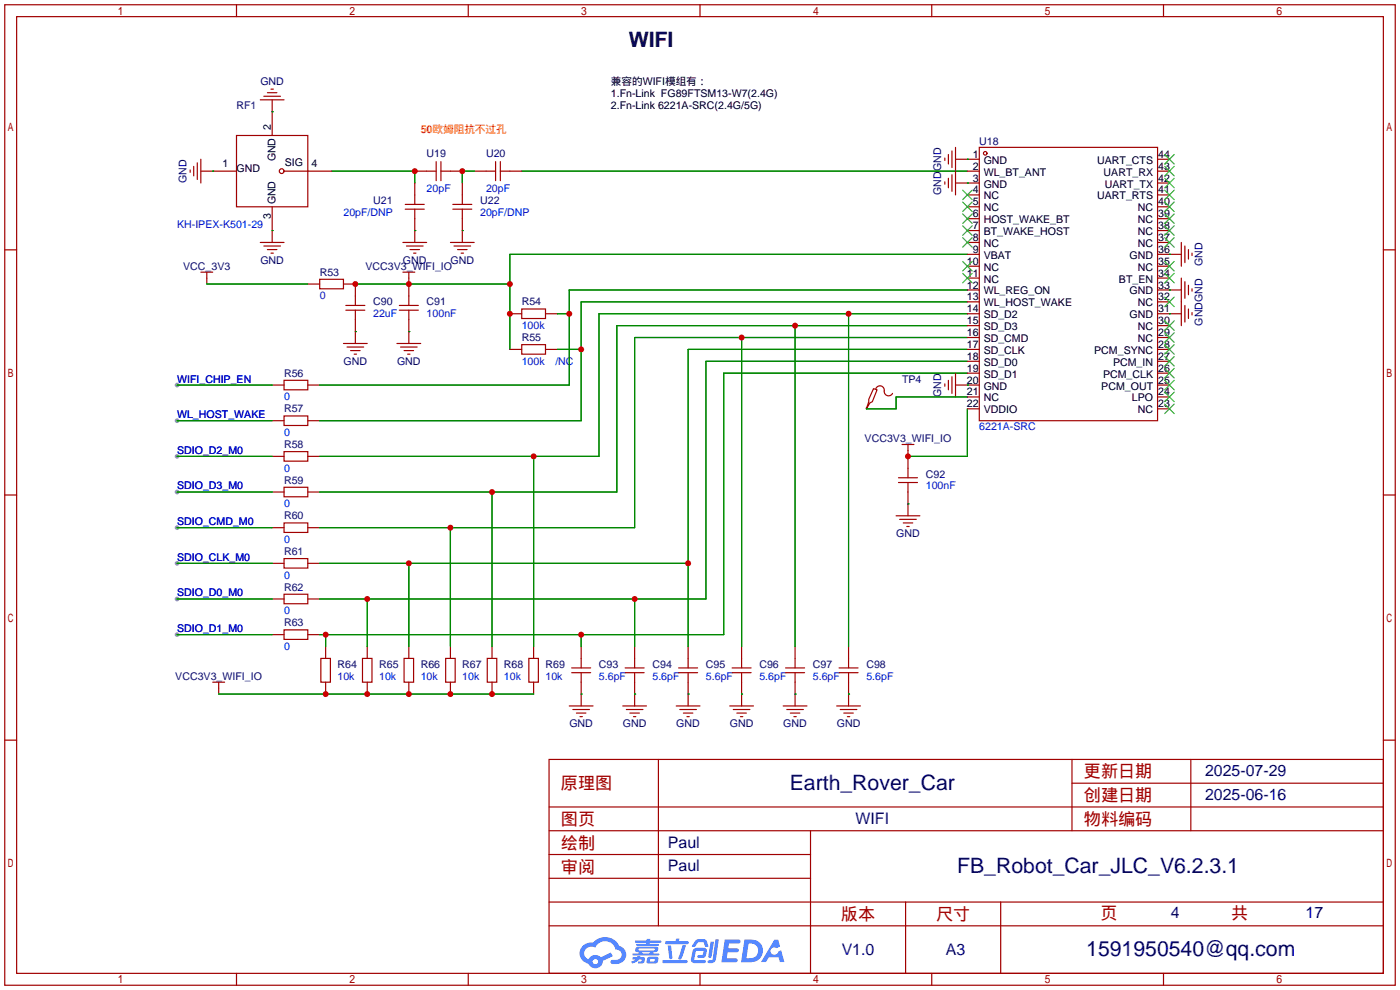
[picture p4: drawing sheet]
<svg xmlns="http://www.w3.org/2000/svg" width="299mm" height="212mm" viewBox="0 0 299 212" stroke-linecap="round" stroke-linejoin="round" font-family="sans-serif">
<g fill="#999">
<circle cx="37.8" cy="82.3" r=".51"/>
<circle cx="37.8" cy="89.9" r=".51"/>
<circle cx="37.8" cy="97.5" r=".51"/>
<circle cx="37.8" cy="105.2" r=".51"/>
<circle cx="37.8" cy="112.8" r=".51"/>
<circle cx="37.8" cy="120.4" r=".51"/>
<circle cx="37.8" cy="128" r=".51"/>
<circle cx="37.8" cy="135.6" r=".51"/>
</g>
<g fill="none" stroke="#a10000" stroke-width=".25">
<path d="M1 1h297.2v209.6h-297.2zM3.6 3.6h292.1v204.4h-292.1zM50.5 1v2.6M100.1 1v2.6M149.6 1v2.6M199.1 1v2.6M248.7 1v2.6M1 53.4h2.6M295.7 53.4h2.5M1 105.8h2.6M295.7 105.8h2.5M1 158.2h2.6"/>
<path d="M295.7 158.2h2.5M117.3 162.3h178.4v45.7h-178.4zM117.3 177.5h178.4M117.3 172.5h178.4M140.7 162.3v35.6M173.2 177.5v30.5M229.1 162.3v15.2M229.1 167.4h66.6M254.5 162.3v15.2M117.3 182.6h55.9M117.3 197.9h178.4M117.3 192.8h178.4"/>
<path d="M117.3 187.7h55.9M193.5 192.8v15.2M213.9 192.8v15.2M50.5 208v2.6M100.1 208v2.6M149.6 208v2.6M199.1 208v2.6M248.7 208v2.6"/>
</g>
<g fill="#5487ff">
<path d="M154.9 200.8h2.7a.48 .48 0 0 1 .7 .4 .48 .48 0 0 1-.7 .5h-1.8l-.2 1h1.9a.43 .43 0 0 1 .4 .4 .43 .43 0 0 1-.4 .4h-2l-.2 1.3h1.7a.45 .45 0 0 1 .6 .2 .45 .45 0 0 1-.2 .6l-3.2 .1z"/>
<path d="M165.5 200.8h.8l.4 1.5-.7 .3a.84 .84 0 0 0-1.2 .3 .84 .84 0 0 0 .3 1.2 .84 .84 0 0 0 1.2-.5v-.2l.6-.3 .7 2.5h-.9l-.3-1h-2.1l-.6 1h-1.1z"/>
<path d="M151.9 201.3h.7l-.5 3.2a.36 .36 0 0 1-.4 .2 .36 .36 0 0 1-.3-.3z"/>
<path d="M152.9 200.7h.7l-.6 4.3a1.13 1.13 0 0 1-1.8 .6l.2-.4h.8l.1-.2z"/>
<path d="M148.6 201.1l.6-.4h1a.77 .77 0 0 1 .9 .5l.3 1-.2 .2h-.5l-.3-.9-.2-.2-1 .1-.7 1-.6-.1v-.1z"/>
<path d="M148.2 202.9l.5-.3h1.7a.81 .81 0 0 1 .7 .5 .81 .81 0 0 1-.2 .8 .81 .81 0 0 1-.9 .8h-.7a.32 .32 0 0 1-.3-.3 .32 .32 0 0 1 .4-.3h.8l.2-.9-1.7 .1-.3 1.9h2.2a.32 .32 0 0 1 .3 .4 .32 .32 0 0 1-.4 .2h-2.3l-.4-.3-.1-.5z"/>
<path d="M141.6 205.2h5a.33 .33 0 0 1 .4 .3 .33 .33 0 0 1-.4 .3h-4.9l-.1-.1z"/>
<path d="M145.9 202h.7l-.6 2a.98 .98 0 0 1-.7 1.1l-.3-.3z"/>
<path d="M142.7 202.1h.7l.3 2.6a.34 .34 0 0 1-.3 .3 .34 .34 0 0 1-.4-.2z"/>
<path d="M142.2 201.2h2.2l.2-.6h.6l-.1 .6h1.8a.32 .32 0 0 1 .3 .3 .32 .32 0 0 1-.4 .3h-4.5l-.1-.2z"/>
<path d="M135.2 204.6h.9l.1-.2 .7-.1-.1 .3h.9a.82 .82 0 0 1-.6 1.3h-.7v-.4l.6-.1 .1-.3a.68 .68 0 0 0-.9 .4l-1.1 .4-.2-.4 1-.4h-.8z"/>
<path d="M135.8 201h2.4l.1-.3h.7l-.1 .3h2.2l.3 .3-.3 .2h-2.2l-.1 .2h1.8l.2 .3-.2 .1h-4.5l-.1-.4h2.1v-.2h-2.2l-.2-.2z"/>
<path d="M159.1 200.8l-.7 4.9h1.7a2.5 2.5 0 0 0 3-2.5 2.5 2.5 0 0 0-3.1-2.4zM160 201.6a1.61 1.61 0 0 1 2 1.5 1.61 1.61 0 0 1-1.8 1.7h-.7z"/>
<path d="M135.9 202.5a.55 .55 0 0 0-.1 .8 .55 .55 0 0 0 .7 .2v.3h-1.3v.3l5.5 .1 .2-.2-.2-.2h-1.2l.2-.3a.7 .7 0 0 0 .9-.2 .7 .7 0 0 0-.1-.9l-4.1-.1zM136.5 202.8l3.3-.1 .2 .2-.2 .2h-3.2zM137.2 203.5h1.7l-.1 .3h-1.5z"/>
<path d="M138.4 204.7a1.05 1.05 0 0 0-.1 1.2 2.91 2.91 0 0 0 2.2-.2 .98 .98 0 0 0 0-1.2h-1.6zM139 205l.8-.1 .1 .4-.2 .2h-.8z"/>
<path d="M124.6 202.1a2.23 2.23 0 0 0-.6 2.3 2.23 2.23 0 0 0 1.8 1.6 1.58 1.58 0 0 0 1.7 .9 1.58 1.58 0 0 0 1.3-1.5l2.2-1.1-.5-.7-2.1 1a1.65 1.65 0 0 0-2.6 .4 1.45 1.45 0 0 1-.8-1.9 1.45 1.45 0 0 1 2-.7l.2 .1a2.3 2.3 0 0 1 2.4-1.3 2.3 2.3 0 0 1 2 1.7 1.12 1.12 0 0 1 1.3 1.1 1.12 1.12 0 0 1-1.2 1.2h-.7a.45 .45 0 0 0-.5 .3 .45 .45 0 0 0 .4 .5 2.21 2.21 0 0 0 2.3-.5 2.21 2.21 0 0 0 .5-2.3 2.13 2.13 0 0 0-1.4-1.1 3.3 3.3 0 0 0-5.5-.6h-1.2zM126.7 205.5a.57 .57 0 0 1 1.1 0 .57 .57 0 0 1-1.1 0z"/>
</g>
<g fill="none" stroke="#a10000" stroke-width=".25">
<path d="M57.1 19.8h2.1M57.9 19.1h.5M40.6 36.3v.5M41.4 35.6v2M42.2 34.8v3.6M42.9 36.6h7.6M42.9 34v5.1M50.5 29h15.3v15.2h-15.3zM55.6 21.3h5.1M56.4 20.6h3.5M58.2 21.3v7.7M60.7 36.6h10.2"/>
<path d="M88.6 36.6h4.6M88.6 39.1v4.6M93.2 34.5v4.1M94.2 36.6h4.6M94.2 34.5v4.1M98.8 39.1v4.6M101.3 36.6h4.6M105.9 34.5v4.1M106.9 36.6h4.6M106.9 34.5v4.1M201.9 33.8v.5M201.9 38.9v.5"/>
<path d="M202.7 33v2.1M202.7 38.1v2M203.5 32.3v3.5M203.5 37.3v3.6M204.2 34h5.1M204.2 31.5v10.2M204.2 39.1h5.1M206.8 36.6h2.5M209.3 31.5h38.1v58.4h-38.1zM247.4 34h2.5M247.4 36.6h2.5M247.4 39.1h2.5"/>
<path d="M42.9 58.2h2.6M44.2 58.2v2.5M55.6 51.8h5.1M56.4 52.6h3.5M57.1 53.3h2.1M57.9 54.1h.5M58.2 44.2v7.6M68.3 59.7h5.1v2h-5.1zM86.1 51.8h5.1M86.1 58.2h2.5M86.6 44.7h4.1M86.6 43.7h4.1"/>
<path d="M86.9 52.6h3.5M87.4 58.2v7.1M87.6 53.3h2.1M88.4 54.1h.5M88.6 44.7v7.1M96.3 51.8h5M96.8 44.7h4M96.8 43.7h4M97 52.6h3.6M97.8 53.3h2M98.6 54.1h.5M98.8 44.7v7.1"/>
<path d="M206.8 51.8h2.5M206.8 54.4h2.5M206.8 41.7h2.5M206.8 44.2h2.5M206.8 46.7h2.5M206.8 49.3h2.5M206.8 56.9h2.5M206.8 59.4h2.5M247.4 51.8h2.5M247.4 54.4h5.1M247.4 41.7h2.5M247.4 44.2h2.5"/>
<path d="M247.4 46.7h2.5M247.4 49.3h2.5M247.4 56.9h2.5M247.4 59.4h2.5M252.5 51.8v5.1M252.5 59.4v10.2M253.2 52.6v3.5M254 53.3v2.1M254.8 54.1v.5M65.8 60.7h2.5M73.4 60.7h2.5v4.6M73.4 73.4h5.1"/>
<path d="M73.9 66.3h4.1M73.9 65.3h4.1M74.2 74.2h3.5M74.9 74.9h2.1M75.7 75.7h.5M75.9 66.3v7.1M84.8 73.4h5.1M85.3 66.3h4.1M85.3 65.3h4.1M85.6 74.2h3.6M86.4 74.9h2M87.1 75.7h.5"/>
<path d="M87.4 66.3v7.1M109 67.1h2.5M109 74.7h2.5M111.5 66h5.1v2.1h-5.1zM111.5 73.7h5.1v2h-5.1zM116.6 67.1h2.5M116.6 74.7h2.5M204.2 79.8v5M206.8 67.1h2.5M206.8 74.7h2.5M206.8 62h2.5M206.8 64.5h2.5"/>
<path d="M206.8 69.6h2.5M206.8 72.1h2.5M206.8 77.2h2.5M206.8 79.8h2.5M247.4 67.1h5.1M247.4 74.7h2.5M247.4 62h5.1M247.4 64.5h2.5M247.4 69.6h2.5M247.4 72.1h2.5M247.4 77.2h2.5M247.4 79.8h2.5"/>
<path d="M253.2 60.2v3.6M253.2 65.3v3.5M254 61v2M254 66v2.1M254.8 61.7v.5M254.8 66.8v.5M58.2 82.3h2.5M58.2 89.9h2.5M58.2 97.5h2.5M60.7 81.3h5.1v2h-5.1zM60.7 88.9h5.1v2h-5.1zM60.7 96.5h5.1v2.1h-5.1z"/>
<path d="M65.8 82.3h2.5M65.8 89.9h2.5M65.8 97.5h2.5M185.2 87.1v.3M186.7 83.1l.8 .2-1.1 2.6-.5 .2-.7 1.3 .5-1.5v-.6zM187.2 83.1a.93 .93 0 0 1 1.1-.6 .93 .93 0 0 1 .7 1.1 .94 .94 0 0 0 .7 1 .94 .94 0 0 0 1.1-.5M192.8 95h2.5M194.1 95v7.1M201.9 82v.5M202.7 81.3v2M203.5 80.5v3.6M204.2 82.3h5.1"/>
<path d="M206.8 84.8h2.5M206.8 87.4h2.5M247.4 82.3h2.5M247.4 84.8h2.5M247.4 87.4h2.5M58.2 105.2h2.5M58.2 112.8h2.5M60.7 104.1h5.1v2.1h-5.1zM60.7 111.8h5.1v2h-5.1zM60.7 119.4h5.1v2h-5.1zM65.8 105.2h2.5M65.8 112.8h2.5"/>
<path d="M191.5 110.2h5.1M192 103.1h4.1M192 102.1h4.1M192.3 111h3.5M193 111.8h2.1M193.8 112.5h.5M194.1 103.1v7.1M58.2 120.4h2.5M58.2 128h2.5M58.2 135.6h2.5M60.7 127h5.1v2h-5.1zM60.7 134.6h5.1v2.1h-5.1z"/>
<path d="M65.8 120.4h2.5M65.8 128h2.5M65.8 135.6h2.5M69.6 138.2v2.5M78.5 138.2v2.5M87.4 138.2v2.5M96.3 138.2v2.5M105.2 138.2v2.5M114 138.2v2.5M124.2 138.2v4.5M135.6 138.2v4.5M147.1 138.2v4.5"/>
<path d="M158.5 138.2v4.5M169.9 138.2v4.5M181.4 138.2v4.5M45.5 145.8h2.5M46.7 145.8v2.5M68.6 140.7h2v5.1h-2zM69.6 145.8v2.5M77.5 140.7h2v5.1h-2zM78.5 145.8v2.5M86.4 140.7h2v5.1h-2zM87.4 145.8v2.5M95.2 140.7h2.1v5.1h-2.1z"/>
<path d="M96.3 145.8v2.5M104.1 140.7h2.1v5.1h-2.1zM105.2 145.8v2.5M113 140.7h2.1v5.1h-2.1zM114 145.8v2.5M121.7 150.9h5M122.2 143.8h4M122.2 142.7h4M122.4 151.6h3.6M123.2 152.4h2M124 153.2h.5M124.2 143.8v7.1"/>
<path d="M133.1 150.9h5.1M133.6 143.8h4.1M133.6 142.7h4.1M133.9 151.6h3.5M134.6 152.4h2.1M135.4 153.2h.5M135.6 143.8v7.1M144.5 150.9h5.1M145 143.8h4.1M145 142.7h4.1M145.3 151.6h3.5M146 152.4h2.1"/>
<path d="M146.8 153.2h.5M147.1 143.8v7.1M156 150.9h5M156.5 143.8h4M156.5 142.7h4M156.7 151.6h3.6M157.5 152.4h2M158.2 153.2h.5M158.5 143.8v7.1M167.4 150.9h5.1M167.9 143.8h4.1M167.9 142.7h4.1"/>
<path d="M168.1 151.6h3.6M168.9 152.4h2M169.7 153.2h.5M169.9 143.8v7.1M178.8 150.9h5.1M179.3 143.8h4.1M179.3 142.7h4.1M179.6 151.6h3.5M180.3 152.4h2.1M181.1 153.2h.5M181.4 143.8v7.1"/>
<circle cx="60.2" cy="36.6" r=".51"/>
<circle cx="210.6" cy="32.8" r=".38"/>
</g>
<g fill="none" stroke="#008700" stroke-width=".25">
<path d="M45.5 36.6h.1M58.2 23.9h.1M70.9 36.6h17.7v2.5M101.3 36.6h-2.5v2.5M111.5 36.6h95.3M206.8 34h.1M206.8 39.1h.1M58.2 49.3h.1M88.6 49.3h.1M98.8 49.3h.1M206.8 54.4h-97.8v20.3M249.9 54.4h.1"/>
<path d="M44.2 60.7h21.6M75.9 70.9h.1M75.9 60.7h33.1M87.4 70.9h.1M119.1 74.7h5.1M119.1 67.1h2.6M158.5 72.1v66.1M169.9 69.6v68.6M181.4 67.1v71.1M206.8 64.5h-82.6v25.4h-55.9M206.8 74.7h-59.7v63.5M206.8 62h-85.1v20.3h-53.4"/>
<path d="M206.8 67.1h-78.8v30.4h-59.7M206.8 79.8h-52.1v55.8h-86.4M206.8 72.1h-71.2v40.7h-67.3M206.8 77.2h-55.9v50.8h-82.6M206.8 69.6h-75v35.6h-63.5M249.9 62h.1M249.9 67.1h.1M37.8 89.9h20.4M37.8 82.3h20.4M37.8 97.5h20.4M114 97.5v40.7M206.8 82.3h.1"/>
<path d="M206.8 87.4v10.1h-12.7M206.8 84.8h-15.3v2.6h-6.3M37.8 112.8h20.4M37.8 105.2h20.4M96.3 112.8v25.4M105.2 105.2v33M194.1 107.7h.1M37.8 135.6h20.4M37.8 128h20.4M37.8 120.4h20.4M68.3 120.4h78.8M69.6 135.6v2.6"/>
<path d="M78.5 128v10.2M87.4 120.4v17.8M124.2 135.6v2.6M135.6 128v10.2M46.7 148.3h67.3M124.2 148.3h.1M135.6 148.3h.1M147.1 148.3h.1M158.5 148.3h.1M169.9 148.3h.1M181.4 148.3h.1"/>
</g>
<g fill="none" stroke="#3c3" stroke-width=".25">
<path d="M248.9 38.1l2.1 2M248.9 35.6l2.1 2M248.9 33l2.1 2.1M251 38.1l-2.1 2M251 35.6l-2.1 2M251 33l-2.1 2.1M205.7 40.6l2.1 2.1M205.7 43.2l2.1 2M205.7 45.7l2.1 2.1M205.7 48.3l2.1 2M205.7 50.8l2.1 2M205.7 55.9l2.1 2"/>
<path d="M205.7 58.4l2.1 2.1M207.8 40.6l-2.1 2.1M207.8 43.2l-2.1 2M207.8 45.7l-2.1 2.1M207.8 48.3l-2.1 2M207.8 50.8l-2.1 2M207.8 55.9l-2.1 2M207.8 58.4l-2.1 2.1M248.9 58.4l2.1 2.1M248.9 55.9l2.1 2M248.9 50.8l2.1 2M248.9 48.3l2.1 2"/>
<path d="M248.9 45.7l2.1 2.1M248.9 43.2l2.1 2M248.9 40.6l2.1 2.1M251 58.4l-2.1 2.1M251 55.9l-2.1 2M251 50.8l-2.1 2M251 48.3l-2.1 2M251 45.7l-2.1 2.1M251 43.2l-2.1 2M251 40.6l-2.1 2.1M248.9 78.7l2.1 2.1M248.9 76.2l2.1 2"/>
<path d="M248.9 73.7l2.1 2M248.9 71.1l2.1 2.1M248.9 68.6l2.1 2M248.9 63.5l2.1 2M251 78.7l-2.1 2.1M251 76.2l-2.1 2M251 73.7l-2.1 2M251 71.1l-2.1 2.1M251 68.6l-2.1 2M251 63.5l-2.1 2M248.9 86.4l2.1 2M248.9 83.8l2.1 2.1"/>
<path d="M248.9 81.3l2.1 2M251 86.4l-2.1 2M251 83.8l-2.1 2.1M251 81.3l-2.1 2"/>
</g>
<g fill="#c00">
<circle cx="98.8" cy="36.6" r=".63"/>
<circle cx="88.6" cy="36.6" r=".63"/>
<circle cx="109" cy="60.7" r=".63"/>
<circle cx="87.4" cy="60.7" r=".63"/>
<circle cx="75.9" cy="60.7" r=".63"/>
<circle cx="109" cy="67.1" r=".63"/>
<circle cx="124.2" cy="74.7" r=".63"/>
<circle cx="121.7" cy="67.1" r=".63"/>
<circle cx="124.2" cy="135.6" r=".63"/>
<circle cx="69.6" cy="135.6" r=".63"/>
<circle cx="135.6" cy="128" r=".63"/>
<circle cx="78.5" cy="128" r=".63"/>
<circle cx="147.1" cy="120.4" r=".63"/>
<circle cx="87.4" cy="120.4" r=".63"/>
<circle cx="158.5" cy="72.1" r=".63"/>
<circle cx="96.3" cy="112.8" r=".63"/>
<circle cx="169.9" cy="69.6" r=".63"/>
<circle cx="105.2" cy="105.2" r=".63"/>
<circle cx="181.4" cy="67.1" r=".63"/>
<circle cx="114" cy="97.5" r=".63"/>
<circle cx="69.6" cy="148.3" r=".63"/>
<circle cx="78.5" cy="148.3" r=".63"/>
<circle cx="87.4" cy="148.3" r=".63"/>
<circle cx="96.3" cy="148.3" r=".63"/>
<circle cx="105.2" cy="148.3" r=".63"/>
<circle cx="194.1" cy="97.5" r=".63"/>
</g>
<text font-size="4.5" x="134.4" y="10.1">WIFI</text>
<g font-size="4.5" fill="#000080">
<text x="168.8" y="168.8">Earth_Rover_Car</text>
<text x="204.6" y="186.6">FB_Robot_Car_JLC_V6.2.3.1</text>
<text x="232.2" y="204.4">1591950540@qq.com</text>
</g>
<g font-size="3.7" fill="#a00000">
<text x="231.6" y="166.2">更新日期</text>
<text x="119.9" y="168.7">原理图</text>
<text x="231.6" y="171.2">创建日期</text>
<text x="119.9" y="176.3">图页</text>
<text x="231.6" y="176.3">物料编码</text>
<text x="119.9" y="181.4">绘制</text>
<text x="119.9" y="186.5">审阅</text>
<text x="179.7" y="196.6">版本</text>
<text x="200" y="196.6">尺寸</text>
<text x="235.2" y="196.4">页</text>
<text x="263.1" y="196.4">共</text>
</g>
<g font-size="3.4" fill="#000080">
<text x="257.6" y="165.9">2025-07-29</text>
<text x="257.6" y="171">2025-06-16</text>
<text x="182.8" y="176.1">WIFI</text>
<text x="142.7" y="181.2">Paul</text>
<text x="142.7" y="186.3">Paul</text>
<text x="250.3" y="196.2">4</text>
<text x="279" y="196.2">17</text>
<text x="179.9" y="204">V1.0</text>
<text x="202.1" y="204">A3</text>
</g>
<g font-size="2.3" fill="#000080">
<text x="50.5" y="23.3">RF1</text>
<text x="55.6" y="18.3">GND</text>
<text x="91.2" y="33.5">U19</text>
<text x="103.9" y="33.5">U20</text>
<text x="209.3" y="31">U18</text>
<text x="39.8" y="39.1" transform="rotate(-90 39.8 39.1)">GND</text>
<text x="201.1" y="41.6" transform="rotate(-90 201.1 41.6)">GND</text>
<text x="201.1" y="36.6" transform="rotate(-90 201.1 36.6)">GND</text>
<text x="79.8" y="43.7">U21</text>
<text x="102.6" y="43.7">U22</text>
<text x="39.2" y="57.6">VCC_3V3</text>
<text x="55.6" y="56.4">GND</text>
<text x="68.3" y="58.9">R53</text>
<text x="78.1" y="57.6">VCC3V3_WIFI_IO</text>
<text x="86.1" y="56.4">GND</text>
<text x="96.3" y="56.4">GND</text>
<text x="257" y="56.9" transform="rotate(-90 257 56.9)">GND</text>
<text x="79.8" y="65.2">C90</text>
<text x="91.2" y="65.2">C91</text>
<text x="111.5" y="65.2">R54</text>
<text x="257" y="69.6" transform="rotate(-90 257 69.6)">GNDGND</text>
<text x="73.4" y="77.9">GND</text>
<text x="84.9" y="77.9">GND</text>
<text x="111.5" y="72.9">R55</text>
<text x="60.7" y="80.5">R56</text>
<text x="192.8" y="81.8">TP4</text>
<text x="60.7" y="88.1">R57</text>
<text x="201.1" y="84.8" transform="rotate(-90 201.1 84.8)">GND</text>
<text x="60.7" y="95.7">R58</text>
<text x="184.8" y="94.5">VCC3V3_WIFI_IO</text>
<text x="60.7" y="103.3">R59</text>
<text x="197.9" y="102.1">C92</text>
<text x="60.7" y="111">R60</text>
<text x="60.7" y="118.6">R61</text>
<text x="191.5" y="114.8">GND</text>
<text x="60.7" y="126.2">R62</text>
<text x="60.7" y="133.8">R63</text>
<text x="72.1" y="142.7">R64</text>
<text x="81" y="142.7">R65</text>
<text x="89.9" y="142.7">R66</text>
<text x="98.8" y="142.7">R67</text>
<text x="107.7" y="142.7">R68</text>
<text x="116.6" y="142.7">R69</text>
<text x="128" y="142.7">C93</text>
<text x="139.4" y="142.7">C94</text>
<text x="150.9" y="142.7">C95</text>
<text x="162.3" y="142.7">C96</text>
<text x="173.7" y="142.7">C97</text>
<text x="185.2" y="142.7">C98</text>
<text x="37.5" y="145.3">VCC3V3_WIFI_IO</text>
<text x="121.7" y="155.4">GND</text>
<text x="133.1" y="155.4">GND</text>
<text x="144.5" y="155.4">GND</text>
<text x="156" y="155.4">GND</text>
<text x="167.4" y="155.4">GND</text>
<text x="178.8" y="155.4">GND</text>
</g>
<g font-size="2.3">
<text x="130.6" y="18.3">兼容的WIFI模组有：</text>
<text x="130.6" y="20.8">1.Fn-Link FG89FTSM13-W7(2.4G)</text>
<text x="130.6" y="23.3">2.Fn-Link 6221A-SRC(2.4G/5G)</text>
<text x="57.9" y="27.7" transform="rotate(-90 57.9 27.7)">2</text>
<text x="47.5" y="35.8">1</text>
<text x="58.9" y="34.5" transform="rotate(-90 58.9 34.5)">GND</text>
<text x="60.9" y="35.5">SIG</text>
<text x="66.6" y="35.8">4</text>
<text x="207.9" y="33.7">1</text>
<text x="210.2" y="35">GND</text>
<text x="234.5" y="35">UART_CTS</text>
<text x="247.5" y="33.7">44</text>
<text x="50.6" y="36.8">GND</text>
<text x="207.9" y="36.3">2</text>
<text x="207.9" y="38.8">3</text>
<text x="207.9" y="41.3">4</text>
<text x="210.2" y="37.5">WL_BT_ANT</text>
<text x="210.2" y="40.1">GND</text>
<text x="235.9" y="37.5">UART_RX</text>
<text x="236.1" y="40.1">UART_TX</text>
<text x="247.5" y="41.3">41</text>
<text x="247.5" y="38.8">42</text>
<text x="247.5" y="36.3">43</text>
<text x="57.9" y="46.7" transform="rotate(-90 57.9 46.7)">3</text>
<text x="58.9" y="43.7" transform="rotate(-90 58.9 43.7)">GND</text>
<text x="207.9" y="43.9">5</text>
<text x="207.9" y="46.4">6</text>
<text x="210.2" y="42.6">NC</text>
<text x="210.2" y="45.2">NC</text>
<text x="210.2" y="47.7">HOST_WAKE_BT</text>
<text x="234.5" y="42.6">UART_RTS</text>
<text x="243.2" y="47.7">NC</text>
<text x="243.2" y="45.2">NC</text>
<text x="247.5" y="46.4">39</text>
<text x="247.5" y="43.9">40</text>
<text x="207.9" y="49">7</text>
<text x="207.9" y="51.5">8</text>
<text x="210.2" y="50.2">BT_WAKE_HOST</text>
<text x="210.2" y="52.8">NC</text>
<text x="243.2" y="52.8">NC</text>
<text x="243.2" y="50.2">NC</text>
<text x="247.5" y="51.5">37</text>
<text x="247.5" y="49">38</text>
<text x="206.6" y="56.6">10</text>
<text x="206.6" y="59.1">11</text>
<text x="207.9" y="54">9</text>
<text x="210.2" y="55.3">VBAT</text>
<text x="210.2" y="57.9">NC</text>
<text x="241.4" y="55.3">GND</text>
<text x="243.2" y="57.9">NC</text>
<text x="247.5" y="59.1">34</text>
<text x="247.5" y="56.6">35</text>
<text x="247.5" y="54">36</text>
<text x="206.6" y="61.7">12</text>
<text x="206.6" y="64.2">13</text>
<text x="210.2" y="60.4">NC</text>
<text x="210.2" y="62.9">WL_REG_ON</text>
<text x="210.2" y="65.5">WL_HOST_WAKE</text>
<text x="239.1" y="60.4">BT_EN</text>
<text x="241.4" y="62.9">GND</text>
<text x="243.2" y="65.5">NC</text>
<text x="247.5" y="64.2">32</text>
<text x="247.5" y="61.7">33</text>
<text x="206.6" y="66.7">14</text>
<text x="206.6" y="69.3">15</text>
<text x="206.6" y="71.8">16</text>
<text x="210.2" y="68">SD_D2</text>
<text x="210.2" y="70.6">SD_D3</text>
<text x="241.4" y="68">GND</text>
<text x="243.2" y="70.6">NC</text>
<text x="247.5" y="71.8">29</text>
<text x="247.5" y="69.3">30</text>
<text x="247.5" y="66.7">31</text>
<text x="206.6" y="74.4">17</text>
<text x="206.6" y="76.9">18</text>
<text x="210.2" y="73.1">SD_CMD</text>
<text x="210.2" y="75.6">SD_CLK</text>
<text x="233.9" y="75.6">PCM_SYNC</text>
<text x="243.2" y="73.1">NC</text>
<text x="247.5" y="76.9">27</text>
<text x="247.5" y="74.4">28</text>
<text x="206.6" y="79.4">19</text>
<text x="206.6" y="82">20</text>
<text x="210.2" y="78.2">SD_D0</text>
<text x="210.2" y="80.7">SD_D1</text>
<text x="210.2" y="83.3">GND</text>
<text x="235.4" y="83.3">PCM_OUT</text>
<text x="235.7" y="80.7">PCM_CLK</text>
<text x="237.9" y="78.2">PCM_IN</text>
<text x="247.5" y="82">25</text>
<text x="247.5" y="79.4">26</text>
<text x="206.6" y="84.5">21</text>
<text x="206.6" y="87.1">22</text>
<text x="210.2" y="85.8">NC</text>
<text x="210.2" y="88.3">VDDIO</text>
<text x="241.9" y="85.8">LPO</text>
<text x="243.2" y="88.3">NC</text>
<text x="247.5" y="87.1">23</text>
<text x="247.5" y="84.5">24</text>
</g>
<text font-size="2.3" fill="#f60" x="89.9" y="28.4">50欧姆阻抗不过孔</text>
<g font-size="2.3" fill="#00f">
<text x="91.2" y="41.1">20pF</text>
<text x="103.9" y="41.1">20pF</text>
<text x="73.4" y="46.2">20pF/DNP</text>
<text x="102.6" y="46.2">20pF/DNP</text>
<text x="37.8" y="48.7">KH-IPEX-K501-29</text>
<text x="68.3" y="64">0</text>
<text x="79.8" y="67.8">22uF</text>
<text x="91.2" y="67.8">100nF</text>
<text x="111.5" y="70.3">100k</text>
<text x="111.5" y="77.9">100k</text>
<text x="118.7" y="77.9">/NC</text>
<text x="37.8" y="81.8">WIFI_CHIP_EN</text>
<text x="37.8" y="89.4">WL_HOST_WAKE</text>
<text x="60.7" y="85.6">0</text>
<text x="60.7" y="93.2">0</text>
<text x="209.3" y="91.9">6221A-SRC</text>
<text x="37.8" y="97">SDIO_D2_M0</text>
<text x="60.7" y="100.8">0</text>
<text x="37.8" y="104.6">SDIO_D3_M0</text>
<text x="197.9" y="104.6">100nF</text>
<text x="37.8" y="112.2">SDIO_CMD_M0</text>
<text x="60.7" y="108.4">0</text>
<text x="37.8" y="119.9">SDIO_CLK_M0</text>
<text x="60.7" y="116">0</text>
<text x="60.7" y="123.7">0</text>
<text x="37.8" y="127.5">SDIO_D0_M0</text>
<text x="60.7" y="131.3">0</text>
<text x="37.8" y="135.1">SDIO_D1_M0</text>
<text x="60.7" y="138.9">0</text>
<text x="72.1" y="145.3">10k</text>
<text x="81" y="145.3">10k</text>
<text x="89.9" y="145.3">10k</text>
<text x="98.8" y="145.3">10k</text>
<text x="107.7" y="145.3">10k</text>
<text x="116.6" y="145.3">10k</text>
<text x="128" y="145.3">5.6pF</text>
<text x="139.4" y="145.3">5.6pF</text>
<text x="150.9" y="145.3">5.6pF</text>
<text x="162.3" y="145.3">5.6pF</text>
<text x="173.7" y="145.3">5.6pF</text>
<text x="185.2" y="145.3">5.6pF</text>
</g>
</svg>
